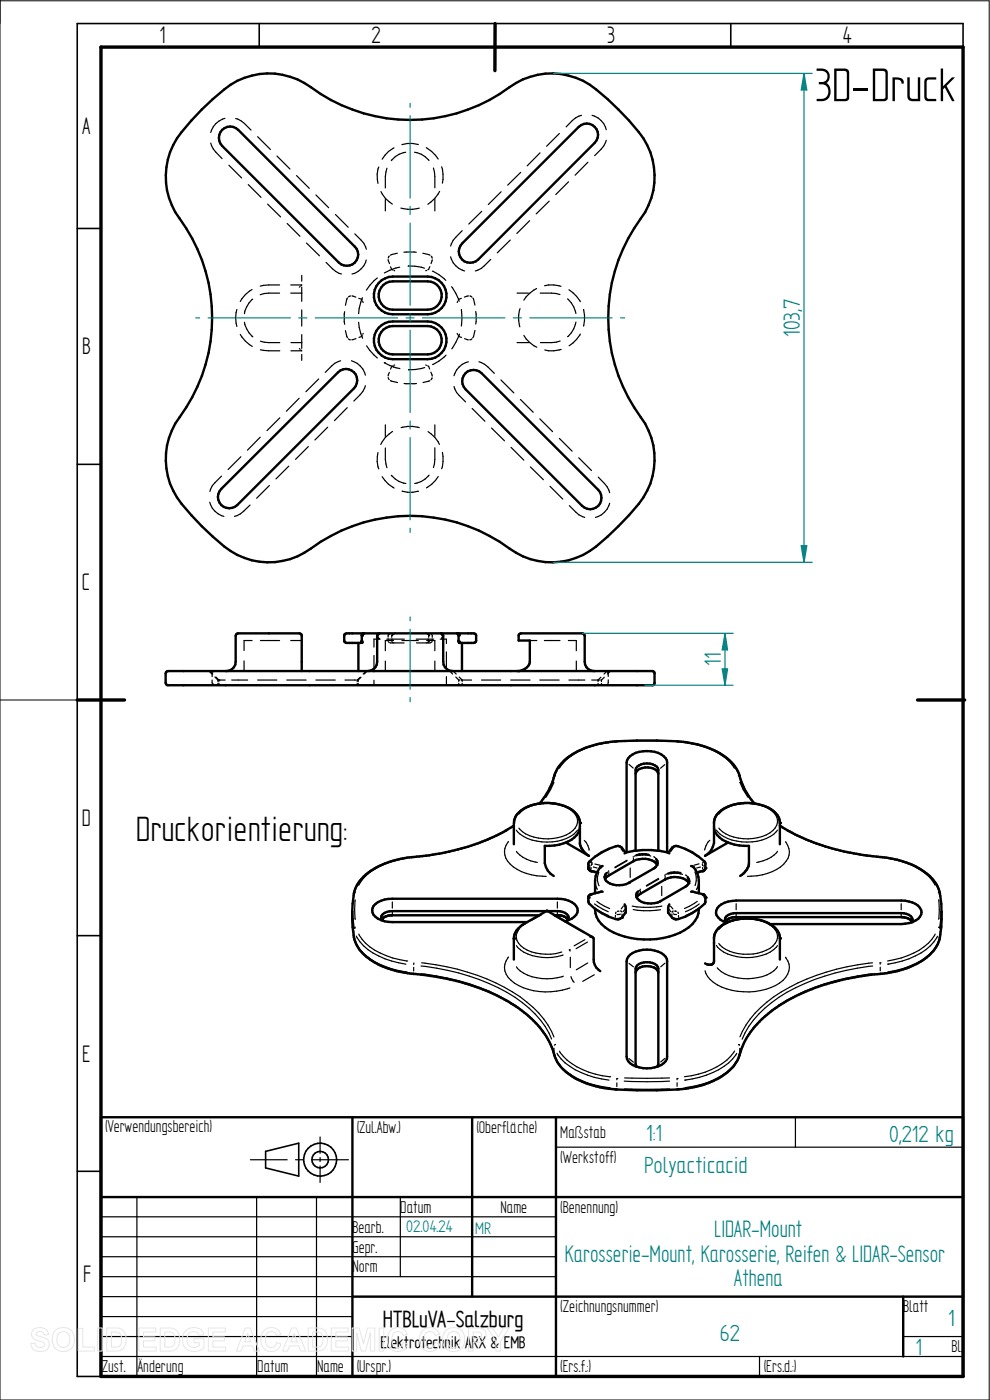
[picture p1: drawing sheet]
<svg xmlns="http://www.w3.org/2000/svg" width="210mm" height="297mm" viewBox="0 0 210 297" stroke-linecap="round" stroke-linejoin="round" font-family="sans-serif">
<path d="M0 0v297h209.8v-296.8h-209.8M0 148.5h16.4" fill="none" stroke="#000" stroke-width=".21"/>
<g fill="none" stroke="#000" stroke-width=".34">
<path d="M55 5v5M105 5v5M155 5v5M204.3 10v-5h-187.9v287h5M16.4 48.5h5M16.4 98.5h5M16.4 148.5h5M16.4 198.5h5M16.4 248.5h5M56.3 244.3l7.1-1.8v7l-7.1-1.7z"/>
<circle cx="67.9" cy="246" r="3.5"/>
<circle cx="67.9" cy="246" r="1.76"/>
</g>
<path d="M21.4 10h182.9v282h-182.9zM105 5v10M16.4 148.5h10M194.6 148.5h10" fill="none" stroke="#000" stroke-width=".72"/>
<g fill="none" stroke="#000" stroke-width=".51">
<path d="M42.8 23.2a33.6 33.6 0 0 1 7.5-6.1 15 15 0 0 1 15.7 1.4 35.4 35.4 0 0 0 42.1 0 15 15 0 0 1 18.3 .5 59.2 59.2 0 0 1 10.1 10.3 15 15 0 0 1-.6 17.1 35.9 35.9 0 0 0 1 43.5 15.2 15.2 0 0 1-1.4 17 61.3 61.3 0 0 1-10.4 10 15 15 0 0 1-17-.5 35.4 35.4 0 0 0-42.1 0 15 15 0 0 1-18.4-.4 57.7 57.7 0 0 1-10.1-10.5 15 15 0 0 1 .6-17 35.9 35.9 0 0 0-.9-43.5 15.1 15.1 0 0 1 1.3-17zM47.1 27.6a2.4 2.4 0 0 1 3.4 0l24.8 24.7a2.39 2.39 0 0 1 0 3.4 2.39 2.39 0 0 1-3.4 0l-24.8-24.8a2.46 2.46 0 0 1 0-3.3zM98 51.6l24.8-24.7a2.39 2.39 0 0 1 3.4 0 2.39 2.39 0 0 1 0 3.4l-24.8 24.8a2.41 2.41 0 0 1-3.4 0 2.41 2.41 0 0 1 0-3.5zM80.3 60a4.3 4.3 0 0 1 3-1.3h7.4a4 4 0 0 1 4 4 4 4 0 0 1-4 4h-7.4a4 4 0 0 1-3.6-2.4 4 4 0 0 1 .6-4.3zM80.3 69.5a4 4 0 0 1 3-1.3h7.4a4 4 0 0 1 4 4 4 4 0 0 1-4 4h-7.4a4 4 0 0 1-3.7-2.4 4 4 0 0 1 .7-4.3zM81.3 69.9l1.3-.6 .7-.1h7.4a3 3 0 0 1 3 3 3 3 0 0 1-3 3h-7.4a3 3 0 0 1-2.8-2 3 3 0 0 1 .8-3.3zM81.3 60.5l.6-.5 1.4-.3h7.4a3 3 0 0 1 3 3 3 3 0 0 1-3 3h-7.4a3 3 0 0 1-2.8-1.9 3 3 0 0 1 .8-3.3zM98.8 79.2a2.46 2.46 0 0 1 3.4 0l24.7 24.7a2.41 2.41 0 0 1 0 3.4 2.41 2.41 0 0 1-3.4 0l-24.7-24.7a2.4 2.4 0 0 1 0-3.4zM46.9 103.7l24.8-24.7a2.39 2.39 0 0 1 3.4 0 2.39 2.39 0 0 1 0 3.4l-24.8 24.7a2.41 2.41 0 0 1-3.4 0 2.41 2.41 0 0 1 0-3.4zM76 136.4v6M76.6 136.4l-3.3-.1-.3-.4 .1-1.3 .4-.2h27l.5 .2v1.3l-.2 .4-3.3 .1M76.7 136.1v.2"/>
<path d="M76.8 134.7l-.1 1.4M76.8 134.5v.2M80.5 134.4l-.2 .1-.3 .4v5.5a1.97 1.97 0 0 1-2 2M93.5 134.4l.4 .2 .1 .3v5.5a1.97 1.97 0 0 0 2 2M97.2 134.5l.1 .2M97.3 134.7v1.4M97.3 136.1l.1 .2M98 136.4v6M35.2 142.6l.4-.2h102.8l.4 .2 .1 2.3-.3 .4-.2 .1h-102.8l-.2-.1-.3-.4zM48 142.4a1.97 1.97 0 0 0 2-2v-5.5l.2-.4 13.3-.1 .5 .2v.3v7.5M110.2 142.4l.8-.3a2.19 2.19 0 0 0 1.4-1.7v-4.5h-2.4l.1-1.3 .4-.2 13.3 .1 .2 .4v5.5a1.97 1.97 0 0 0 2 2M109 174.6v4.5"/>
<path d="M109 175.2l-2.3 1.3a53.9 53.9 0 0 1-20.8 5.5 15.3 15.3 0 0 0-9.2 4.5 6.3 6.3 0 0 0-1.6 3l-.1 .5M114.5 170.5a17.1 17.1 0 0 0 3.3-6.5 10 10 0 0 1 4.9-4.7l1.5-.7 2.5-.7 2.3-.4a72.2 72.2 0 0 1 14.6-.2 19.3 19.3 0 0 1 10.7 3.6 8.4 8.4 0 0 1 3 4.9 16.6 16.6 0 0 0 2.7 4.7M123 174.6a3.6 3.6 0 0 1-2.6 4 9.6 9.6 0 0 1-4.8 .9v3.6a3.8 3.8 0 0 0 1.9 2.7M123 175.7l.1 3.5a4.2 4.2 0 0 0 1.8 2.4l-4.9-2.9M123 174.5a2.87 2.87 0 0 0-.9-2l-.7-.7-1.8-.9a10.7 10.7 0 0 0-4-.6 9.2 9.2 0 0 0-5.2 1.8l-1 1-.3 1v.5M135.3 163.4l-.3 .3-.2 .5M139.1 163.3l.5 .7M139.1 163.3a3.8 3.8 0 0 0-3.8 .1M139.6 164l.1 .2M151.5 175.7v3.2a3.8 3.8 0 0 1-1.9 2.7l4.9-2.9M165.4 174.5a4.4 4.4 0 0 0-3.4-3.6 10.4 10.4 0 0 0-4-.6l-2.8 .5-2.2 1.1a3.7 3.7 0 0 0-1.6 3.7 3.7 3.7 0 0 0 2.7 3 9.5 9.5 0 0 0 4.8 .9v3.8a3.8 3.8 0 0 1-1.9 2.5M165.4 174.6v4.5"/>
<path d="M165.4 175.2a42.9 42.9 0 0 0 13.6 5.4l4.1 .8a39 39 0 0 1 10.1 1.9 11.1 11.1 0 0 1 5.6 4.7l.7 2.1M74.7 193.4l.3 3.3M74.7 193.4l.1 3.3 .2 1.7M75 190.1l-.3 3.3M114.4 194.2h-31.6l-1 .2-.8 .6M115.9 193.3h-32.7a2.14 2.14 0 0 0-2.3 1.3l.2 .7M116 193.2l-4.8 2.8a3.8 3.8 0 0 0-2.2 3.1v4.5M116 193.2v.2M116 193.2l9.7 5.6M116.2 193.3a5.3 5.3 0 0 1 4.1 .7 .84 .84 0 0 1 .1 1.3M117.6 194.2l1.9 .2 .9 .6M119.8 195.5a3.1 3.1 0 0 0 2.8-2.3 2.93 2.93 0 0 0-2.7-2.4l-1.7-.1h-35a5.2 5.2 0 0 0-4 1.5 1.86 1.86 0 0 0 1 2.7 5.8 5.8 0 0 0 3 .7h28.7"/>
<path d="M120.5 195v.1M125.2 198.7l.4 .1 .3 .3v4.5a2.96 2.96 0 0 0 1.4 2.4M125.4 189.7l-.5 .3-.1 .3a1.6 1.6 0 0 0 .2 1.4l1.2 1.1M125.5 184.8l1.1 .3M126.2 192.8a5 5 0 0 0 3 4.5 17.1 17.1 0 0 0 16 0 5.4 5.4 0 0 0 3.1-4.5M127.3 184l-.9 1.8-.2 3.7M127.8 183.7l-.5 .3M127.8 189.2l-2.3 .5M128.6 186.9a4.4 4.4 0 0 0 4.8 .4M128.7 185.2a1.18 1.18 0 0 0-.1 1.7M128.8 185.9l-.4 .6M132.5 191.9l.2 .3a1.66 1.66 0 0 1 0 1.5l-.8 1-.8 .4a11.7 11.7 0 0 1-4.9-2.3"/>
<path d="M132.5 181.1l.2-.2-.8-1.1-.8-.3a12 12 0 0 0-6.2 3.5l-.1 1.2 .6 .6M132.6 180.9a18.3 18.3 0 0 1 9.3 0l.1 .2M132.9 180.8v-19a2.96 2.96 0 0 1 2.7-2.3 5.8 5.8 0 0 1 5.6 1.4l.3 .9v19M134.4 182.7a4.4 4.4 0 0 1 4.6 .3M134.5 182.7l-5.7 3.3M134.8 180.5v-17.1a2.39 2.39 0 0 1 3.1-1.4 2.01 2.01 0 0 1 1.8 1.4v17.1M135.3 190.7l.4 .4M135.4 189.1a1.18 1.18 0 0 0-.1 1.7M137.6 181.4a5.2 5.2 0 0 0-2.6 0M139 182.9l.4 .6M139.1 183.9l-5.7 3.4M139.2 182.3a1.18 1.18 0 0 1-.1 1.7"/>
<path d="M141.1 186.6a4.6 4.6 0 0 1 4.4 .1M141.1 186.6l-5.3 3-.7 .8M141.8 180.9l.8-1.1 .8-.3a12 12 0 0 1 6.2 3.5v1.3l-.5 .5M142 191.9a2.25 2.25 0 0 0 .6 2.8l.8 .4a11.3 11.3 0 0 0 4.8-2.3M144.4 185.2a4.6 4.6 0 0 0-2.7 .1M145.5 186.7l.6 .7M145.8 187.8l-5.7 3.4a4.8 4.8 0 0 1-4.5-.1M145.9 186.2a1.09 1.09 0 0 1-.1 1.6M146.6 189.2l2.4 .5M146.6 183.7l.4 .2a4.3 4.3 0 0 1 1.3 3v2.6M149 184.8l-1.1 .3M149.1 189.7l.5 .4a2.03 2.03 0 0 1-.1 1.6l-1.3 1.1"/>
<path d="M154 195.7a1.18 1.18 0 0 1 1-1.8l1.2-.2h35a2.25 2.25 0 0 1 2.4 1.3l-.3 .7M154.2 195.7a2.51 2.51 0 0 1-2.3-2.5 3.6 3.6 0 0 1 3.4-2.1h35.9a4.8 4.8 0 0 1 4 1.5 1.76 1.76 0 0 1-1 2.7 6.4 6.4 0 0 1-3 .7h-27.9M193.4 195.4l-.8-.6-1.2-.2h-35.5l-1.3 .3-.7 .6M199.5 190.1a31.8 31.8 0 0 1 0 8.2M199.5 198.3a7.3 7.3 0 0 1-2.9 4.9l-2 1.2-2.2 1-2.1 .6-3.6 .6a58.1 58.1 0 0 0-8.8 1.5 42.8 42.8 0 0 0-12.2 5 19.7 19.7 0 0 0-8.7 10.4l-.1 .4a8.4 8.4 0 0 1-2.6 3.6 16.8 16.8 0 0 1-7.4 3.2l-.5 .1a68.7 68.7 0 0 1-15.8 .3h-.1a21.2 21.2 0 0 1-5.8-1.1 17.1 17.1 0 0 1-4.7-2.7 8 8 0 0 1-2.8-4.7 21.2 21.2 0 0 0-10.3-10.6 51.5 51.5 0 0 0-20.5-5.5l-3.9-1a11.9 11.9 0 0 1-6.7-4.8l-.6-1.4-.2-.9M199.7 195.1l-.2 1.6M199.7 193.4v1.6M133.6 202.6a6.4 6.4 0 0 1 7.2 0l.7 .9v.5v20.2a2.84 2.84 0 0 1-2.6 2.2 5.9 5.9 0 0 1-5.6-1.3l-.4-.9v-20.2l.1-.5zM135.3 205.5l-.3 .4-.2 .4M139.1 205.5l.3 .3 .3 .5M139.1 205.4a4 4 0 0 0-3.8 .1M165.4 203.6v-4.8a4.3 4.3 0 0 0-3.1-3.3l-.3-.1a11.4 11.4 0 0 0-5.6-.4l-1.7 .5-1.9 1.1a3.6 3.6 0 0 0-1.3 2.2v5.2a1.01 1.01 0 0 1-1.6 .6l-.3-.2"/>
<path d="M21.4 237h182.9v55h-182.9zM74.8 237v55M100.2 237v38.1M117.9 237v55M135.1 226.3l-.3-.6v-20.2a2.12 2.12 0 0 1 2.4-1.4 2.12 2.12 0 0 1 2.5 1.4v20.2l-.3 .6M21.4 254h182.9M74.8 275.1h129.5M191.6 275.1v12.7"/>
</g>
<g fill="none" stroke="#000" stroke-width=".25">
<path d="M44.7 30.4a6.3 6.3 0 0 0 2.4 3.3M47.7 25.1a4.3 4.3 0 0 0-3 3M48.6 35.1l2.7 2.7M50 25.1a6.3 6.3 0 0 1 3.3 2.5M52.7 39.2l2.7 2.7M54.7 29l2.7 2.7M58.8 33.1l2.7 2.8M62.9 37.3l2.7 2.7M80.3 35.4a5.8 5.8 0 0 0-.1 3.5M82.1 35.7l-.4 1.7v2.5M83.6 31.4a6 6 0 0 0-2.5 2.4M86.1 32.3a4.6 4.6 0 0 0-3.1 1.8"/>
<path d="M87.9 32.3a4.7 4.7 0 0 1 3.1 1.7M88.7 30.6a6 6 0 0 0-3.4 .1M90.4 31.3a7.3 7.3 0 0 1 2.6 2.4M91.9 35.6l.3 1.8v2.4M93.7 35.4a6.9 6.9 0 0 1 .2 3.5M110.4 36.6l-2.7 2.7M114.6 32.4l-2.8 2.8M118.7 28.3l-2.7 2.7M120.6 38.6l-2.7 2.7M123.4 24.5a5.9 5.9 0 0 0-3.3 2.4M124.7 34.4l-2.7 2.8M125.6 24.5a4.2 4.2 0 0 1 3 3"/>
<path d="M128.6 29.8a6.3 6.3 0 0 1-2.4 3.2M56.8 43.3l2.7 2.7M60.9 47.4l2.7 2.7M64 58.4v1.2M65 51.6l2.8 2.7M67 41.4l2.7 2.7M69.2 55.7a6.3 6.3 0 0 0 3.2 2.4M71.2 45.5l2.7 2.7M75.3 49.6a5.9 5.9 0 0 1 2.4 3.3M77.7 55.2a4.1 4.1 0 0 1-3 2.9M80.1 59l-1.7 1.5-.7 1.1M80.8 40.6a6 6 0 0 0 2.4 2.7"/>
<path d="M81.7 42.3v2.4M82.3 55.1l.3 .8M82.6 54.3l-.2 .4M82.8 56.6l.5 .7M83.6 57.4h.1M84.3 53.7l-1.5 .4M84.8 56.7l-2.1 .6-1.2 .6M85 44.2a7.1 7.1 0 0 0 3.9 0M85.7 53.5h2.6M86.6 56.5a8.6 8.6 0 0 1 3.4 .4M89.7 53.7l1.5 .4M90.5 57.4h-.2"/>
<path d="M91.2 56.6l-.4 .6M91.5 54.4l.2 .4M91.7 55.1l-.3 .8M91.7 57.5a8.5 8.5 0 0 1 2.9 2M92.2 42.3v2.4M93.3 40.6a7.2 7.2 0 0 1-2.5 2.7M95.6 54.5a4.3 4.3 0 0 0 3 3M98 48.9a6.3 6.3 0 0 0-2.4 3.3M102.2 44.8l-2.8 2.7M104.1 55a5.9 5.9 0 0 1-3.3 2.5M106.3 40.7l-2.7 2.7M108.2 50.9l-2.7 2.7"/>
<path d="M112.4 46.8l-2.8 2.7M116.5 42.7l-2.8 2.7M50.2 65.7a6.5 6.5 0 0 0 0 3.6M51 71a6.9 6.9 0 0 0 2.5 2.5M51.9 68.4a5.4 5.4 0 0 0 1.7 3.1M53.5 61.4a6.4 6.4 0 0 0-2.5 2.6M53.6 63.5a5.1 5.1 0 0 0-1.7 3M55.2 72.4l1.8 .3h2.4M55.2 74.2l1.8 .2h2.4M59.3 62.2h-2.3l-1.8 .3M59.3 60.5h-2.3l-1.8 .2M61.7 62.2h2.3"/>
<path d="M61.7 60.5h2.3l-.2 .1M61.7 72.7h2.3M63.5 74l.2 .1M63.7 60.8l-.2 .1M63.8 74.3l.2 .1h-2.3M64 60.9v3M64 65.7v3.5M64 71v2.9M64 75.2v1.3M72.3 76.5a5.9 5.9 0 0 0-3.3 2.5M73.1 66.1v2.7M73.3 70.1l.4 1.5"/>
<path d="M73.7 63.2l-.4 1.6M73.9 71.9l.4 .2M74.4 62.8l-.5 .2M74.5 76.5a4.3 4.3 0 0 1 3 3.1M74.7 62.8l.8 .2M75.5 71.8l-.9 .3M76.1 68.4l.1 1.1 .7 2.3M76.1 63.3l.7 .2v.2M76.8 71.2v.2l-.6 .2M76.9 63.2l-.7 2.2-.1 1.1M76.9 63.9l.1 .3M77 70.7v.2"/>
<path d="M77.8 73.4l.6 .9 1.7 1.6M81.5 77h.1M81.5 77l1.2 .6 2.1 .6M82.6 79l-.3 .8M83.1 77.7l.1 .1M83.1 77.7l-.3 .6M83.3 77.6l-.2 .1M83.4 77.9h.2M83.7 77.4l-.2 .1M86.7 78.4h.1M90.1 78l-2.1 .4h-1.3M90.3 77.4l.2 .1"/>
<path d="M90.7 77.6l.2 .1 .2 .6M91.4 79l.3 .8M94.6 75.4a9 9 0 0 1-2.8 1.9M95.8 60.8l1.5 2.7M97 70.7l.1 .3M97.1 64l-.1 .2M97.2 71.2l.1 .2M97.3 63.5l.1 .4M97.3 71.4l.6 .2M97.3 63.5l-.1 .2M97.4 71.2l-.1 .2M97.4 71l-.7 1.6-.9 1.4"/>
<path d="M97.9 65.7l.1 1.7-.1 1.8M97.9 63.3l-.6 .2M98.6 71.8l.8 .3M99.4 76.8a4.3 4.3 0 0 0-3.1 2.9M99.4 62.8l-.9 .2M99.7 62.8l.4 .2M100.1 71.9l-.4 .2M100.3 63.2l.5 1.5M100.8 70.1l-.5 1.6M100.9 66.1v2.6M101.6 76.8a6.3 6.3 0 0 1 3.3 2.4M109.7 72.7h2.4"/>
<path d="M109.7 62.2h2.4M110.3 65.5a6.3 6.3 0 0 0 0 3.8M111.1 71.2a6.4 6.4 0 0 0 2.8 2.5M113.8 61.2a6.9 6.9 0 0 0-2.7 2.5M114.6 62.2h2.4l1.8 .3M115.5 60.6a6.3 6.3 0 0 1 3.5 .1M118.8 72.3l-1.8 .4h-2.4M119 74.1a6.4 6.4 0 0 1-3.4 .2M120.4 63.4a5.2 5.2 0 0 1 1.8 3.1M120.7 61.5a7.3 7.3 0 0 1 2.4 2.5M122.2 68.3a5.1 5.1 0 0 1-1.8 3.1M123.1 70.9a7.1 7.1 0 0 1-2.4 2.5"/>
<path d="M123.8 65.7a6.8 6.8 0 0 1 0 3.5M51.1 96.9l-2.7 2.7M55.2 92.8l-2.7 2.7M59.4 88.6l-2.8 2.8M61.3 98.9l-2.8 2.7M63.5 84.5l-2.8 2.7M65.4 94.7l-2.7 2.8M67.6 80.4l-2.7 2.7M69.5 90.6l-2.7 2.7M73.7 86.5l-2.7 2.7M77.5 81.8a6.3 6.3 0 0 1-2.4 3.3M80.2 96a5.9 5.9 0 0 0 .1 3.5"/>
<path d="M81.7 90.1v2.5M81.7 95v2.5l.4 1.7M82.3 80.1l.2 .4M82.8 80.7l1.5 .5M83.3 91.5a6.4 6.4 0 0 0-2.5 2.8M85.1 90.7a6.9 6.9 0 0 1 3.8 0M85.7 81.4h2.6M90.8 91.6a6.5 6.5 0 0 1 2.4 2.7M91.2 80.8l-1.5 .4M91.7 80.1l-.3 .5M92.2 90.1v2.4M92.2 95v2.5l-.3 1.7"/>
<path d="M93.9 96a6.8 6.8 0 0 1-.2 3.4M96.3 82a5.9 5.9 0 0 0 2.5 3.3M100.2 86.7l2.7 2.7M104.3 90.8l2.7 2.7M106.3 80.6l2.7 2.8M108.4 94.9l2.7 2.7M110.4 84.8l2.7 2.7M112.5 99.1l2.8 2.7M114.5 88.9l2.7 2.7M118.7 93l2.7 2.7M122.8 97.1l2.7 2.7M44.5 106.6a4.3 4.3 0 0 0 3 3"/>
<path d="M47 101l-2 2-.5 1.3M53 107.1a6.3 6.3 0 0 1-3.3 2.5M57.1 103l-2.7 2.7M81.1 101.1a6.5 6.5 0 0 0 2.5 2.4M83 100.8a4.9 4.9 0 0 0 3.1 1.8M85.3 104.2a6.4 6.4 0 0 0 3.5 0M91 100.8a4.7 4.7 0 0 1-3 1.8M93 101.1a6.7 6.7 0 0 1-2.5 2.4M116.7 103.2l2.7 2.7M120.8 107.3a6.1 6.1 0 0 0 3.2 2.5M126.9 101.2a6.3 6.3 0 0 1 2.4 3.3M129.3 106.8a4.3 4.3 0 0 1-3 3"/>
<path d="M53.5 135.9h-1.7v2.1M55.2 135.9h4.1M61.7 135.9h2.3M79.3 139.1v3.4M80.2 134.4h.1M80.3 135.6h.1M80.3 134.5h.1M80.3 135.5h.1M80.3 134.5v.3M80.3 135.1v.4M80.6 135.6h-1.3v1.7M82 135.6h3.8"/>
<path d="M82.3 134.7v.5M82.3 135.6v.4M82.4 134.6h.1M82.4 136.1l.1 .2M82.5 134.5l-.1 .1M82.7 136.4h.2M82.8 134.4h-.1M83.1 136.4h2.6M83.1 134.8h.1M83.1 134.7v.5M83.1 135.6v.4M83.1 136.1l.2 .2"/>
<path d="M83.2 134.6h.1M83.4 134.5l-.2 .1M83.4 134.5h.1M83.5 136.4h.1M83.5 135.9h-1.8v2.1M83.6 134.4h.1M83.7 134.4h.1M83.7 134.4h-.1M85.3 135.9h3.4M88.3 135.6h3.7M88.3 136.4h2.6M90.3 134.4h.1"/>
<path d="M90.5 135.9h1.7v2.1M90.6 136.4h-.1M90.6 134.5h.1M90.6 134.5l.2 .1M90.8 134.6h.1M90.9 136.1h.1M90.9 136.1l-.2 .2M90.9 135.9h.1M90.9 134.9h.1M90.9 134.7h.1M90.9 134.7v.5M90.9 135.6v.3"/>
<path d="M91.2 134.4h.1M91.3 136.4h-.2M91.4 134.5l.3 .1M91.7 136.1l-.3 .2M91.7 134.8v.4M91.7 135.6v.4M93.4 135.6h1.3v.9M93.7 134.5h.1M93.7 134.5v.3M93.7 135.2v.3M93.8 135.5h.1M93.8 134.4h.1"/>
<path d="M93.8 135.6h.1M94.7 138.3v3.5M112.4 135.9h1.5M115.5 135.9h3.3M120.6 135.9h1.7v2.1M44.3 142.4l.7 .6M44.5 142.4l.6 .6M45 144.3v.7M45 142.8v.8M45.1 145.1h.1M45.1 145.1l.2 .2M45.3 142.5h.1"/>
<path d="M45.3 142.5l-.2 .1M45.4 145.4h.1M45.5 142.4h-.1M45.6 143.6l.6 .7M45.8 143.6l.6 .7M46.2 145.3h.1M46.2 144.3h.1M46.2 144.3v.3M46.2 144.9v.4M46.4 145.3h.1M46.4 144.3h.1M46.4 144.3h1.4"/>
<path d="M46.4 144.3v.3M46.4 144.9v.4M49.1 144.3h3.4M51.8 140.2v2.2M54.7 144.3h4M60.8 144.3h4.1M67 144.3h4.1M73.2 144.3h2.3M75.8 144.3h.2M75.8 144.3v.3M75.8 145v.3M75.8 145.3h.1"/>
<path d="M75.9 145.4h.1M76 144.3v.3M76 145v.3M76 145.3h.1M76.1 145.4h.1M76.4 143.7l-.6 .6M76.6 143.7l-.6 .6M77.7 142.4l-.7 .6M77.9 142.4l-.6 .6M79.2 145.3h.1M79.3 145.3h.1M79.3 144.3v1"/>
<path d="M81.7 140.3v2.1M92.2 140.3v2.1M94.7 143.6v1.7M94.7 145.3h.1M94.8 145.4h.1M95.4 142.4l.6 .6M96.1 142.4l.7 .6M96.7 143.6l.6 .7M97.2 145.3h.1M97.3 145.3h.1M97.3 144.3h.2M97.3 144.3v.3"/>
<path d="M97.3 144.9v.4M97.4 143.6l.6 .7v.3M97.8 144.3h2.2M98 145.3h.1M98 144.9v.4M102.2 144.3h4M108.3 144.3h4.1M114.5 144.3h4.1M120.7 144.3h3.4M122.3 140.3v2.1M125.5 144.3h1.6M126.9 144.3h.1"/>
<path d="M126.9 144.3v.3M126.9 145v.3M126.9 145.3h.1M127 145.4h.1M127.4 144.3h.2M127.5 143.7l-.6 .6M127.6 144.3v.3M127.6 145v.3M127.6 145.3h.1M127.7 145.4h.1M128.2 143.7l-.6 .6M128.5 142.4h.1"/>
<path d="M128.5 145.4h.1M128.8 142.4l-.7 .6M128.8 142.5l.1 .1M128.9 142.6h.1M128.9 145.1l-.1 .2M129 142.7v.8M129 144.2v.7M129.2 157.5a16 16 0 0 0-9.7 4.3l-.8 1.2M129.5 142.4l-.6 .6M130.9 157.3v.1M132.5 157.3l4.7-.1 4.8 .1M143.6 157.3v.1"/>
<path d="M145.2 157.5h.1M145.2 157.5a15.9 15.9 0 0 1 9.8 4.3l.8 1.2M107.6 176.2a49.1 49.1 0 0 1-18.2 5.5M107.9 178.6a3.3 3.3 0 0 0 .3 4.7 11 11 0 0 0 7.7 2.6M109.5 176.1a7.2 7.2 0 0 0 5.4 2.5 9 9 0 0 0 7.4-2.2l.2-.3M110.1 172.7a8 8 0 0 1 7.2-2.2 6.2 6.2 0 0 1 5 2.8 2.76 2.76 0 0 1-1.4 3.4 9.8 9.8 0 0 1-10.1-.3l-.7-.7M117.5 166l-1.7 3.2M117.9 164.5l-.3 .1M123 174.6h.1M124 178.3a3.4 3.4 0 0 1 1 2.1M130.6 179.5l.2 .1M131 179.6h.3"/>
<path d="M131.3 179.6h.1M131.7 179.7h.1M133.4 162.2l.9 .7M136.1 163l.1-.1a4.2 4.2 0 0 1 2.5 .2M138.7 163.1h.1M141 162.2l-.9 .8M142.7 179.7h.1M142.7 179.7h.2M143.5 179.6h-.3M143.8 179.5l-.1 .1M150.6 178.3a3.9 3.9 0 0 0-1.1 2M152 176.1a7.8 7.8 0 0 0 6.5 2.5 7.8 7.8 0 0 0 6.4-2.5"/>
<path d="M152.5 172.7a7.5 7.5 0 0 1 6.2-2.3 7.7 7.7 0 0 1 5.7 2.3 2.62 2.62 0 0 1-1.1 4 9.8 9.8 0 0 1-10.1-.3l-.7-.7M156.6 164.5l.2 .1M157 166h.1M157 166l.6 1.5 1.1 1.6M165.4 174.6h.1M166.6 178.6a3.3 3.3 0 0 1-.4 4.7 11.2 11.2 0 0 1-7.6 2.6M166.8 176.1a48.7 48.7 0 0 0 18.2 5.6M75 196.8l.1 .1M75 198.5l.1 .1M75.1 197.5v.8M75.1 198.7v.1M75.1 196.9h.1"/>
<path d="M75.4 190.9l-.2 2.1 .2 2.1M75.4 189.4l-.3 .1M75.4 196.7l-.3 .2M75.6 198.6a10.5 10.5 0 0 0 6.1 4.8l4.4 1.2M76.1 198.2a9.7 9.7 0 0 0 5.8 4.5l1.4 .5 3 .7M82.6 194.2l-1.2 .4M83.2 194.1h.1M83.2 191.3v1.4M83.2 193.5v.4M84.9 194.1h28M86.2 182.1a15.2 15.2 0 0 0-9.4 4.5l-.7 1.2M87.8 181.8v.1"/>
<path d="M109.6 180.6a6.5 6.5 0 0 0 4.4 2.4M110.2 197.1a2.57 2.57 0 0 0 .9 4 10.1 10.1 0 0 0 8.1 .9M111.2 196h.2M114.9 194.1l-2.3 1.3M117.4 194.2l6.4 3.7M117.8 194.1h.3M118.2 194.2h.1M118.2 191.3v1.4M118.2 193.5v.4M118.9 194.2l1.2 .4M124.1 199.3l-2.3 1.4M124.6 199.9l-2.4 1.4"/>
<path d="M124.8 190.5l.1 .2M124.8 191.3l.2 .4M124.9 184.3h.1M124.9 183.5h.1M124.9 184.3l.3 .2M124.9 183.5l.3 .2M124.9 191v.3M125 190.5h.1M125.2 190.3l-.2 .2M125.2 182.7l-.1 .1M125.2 182.7h.1M125.3 182.9h.1"/>
<path d="M125.3 182.9l.1 .1M125.4 184.6v.2M125.4 184.1v.3M125.4 184.8h.1M125.4 183h.1M125.5 189.8l-.2 .2M125.5 189.7l.1 .1M125.5 183.3h.1M125.5 183.3l-.1 .3M125.8 184.7l.6 .2M125.9 183.9l.8 .2M126.1 191.8l2.9 1.6"/>
<path d="M126.2 192.6l1.7 1.1 1.2 .5M126.2 183.3l1.1 .3M126.3 187.5l.4 1.2M126.6 191.2l1.7 1.1 1 .4M127 185a3.2 3.2 0 0 0 .1 2.9M127.3 189.4l-1.1 .2M128.4 186.4v.3M128.5 185.3a1.11 1.11 0 0 0-.1 1.3M129 185l-.2 .1M129.1 185.8h-.2M129.1 184.7l.1 .2M129.2 185.7h.1"/>
<path d="M129.2 185.1v.4M129.3 180.2l-2.7 1.5M130.6 194.2v.3M130.6 194.8v.1M130.6 194.9h.1M130.7 193.5l-.1 .3M130.9 194h.1M130.9 194.9h.1M131.3 193.3h-.3M131.6 193.9l-.7 .1M131.6 194.7l-.7 .2M131.7 193.3l.2 .2"/>
<path d="M131.7 180l.5 .7M132 193.9v.4M132 194.5l-.1 .2M132.2 192.2l-.4 .6M132.5 193l-.3 .4M132.5 193.7l-.3 .5M133 182.5l-2.6 1.5M133 182.6l-2.5 1.5M133.1 183.4l-2.6 1.5M133.4 187.3h.1M133.7 184.1v2M134.1 180.7a16.1 16.1 0 0 1 6.3 0"/>
<path d="M134.1 192.2a18.6 18.6 0 0 0 6.3 0M134.3 193a16.9 16.9 0 0 0 5.8 0M134.3 181.7l.1 .2M134.4 182.7h.1M134.4 182.1v.3M134.8 181.5l-.3 .2M135.2 190.2v.3M135.2 189.1a.99 .99 0 0 0-.1 1.4M135.6 181.4h.1M135.6 181.4a4.3 4.3 0 0 1 2.4 .2M135.6 182.2h.8l1.5 .2M135.7 188.9l-.2 .1"/>
<path d="M135.8 189.7h-.2M135.8 188.6v.2M135.8 189.6h.1M135.8 189v.4M137.3 185l-2.6 1.5M137.9 182.4h.1M138.7 184.3h.1M138.7 181.7a1.38 1.38 0 0 1 .7 1.8M139.4 183.5h.1M139.7 186.4l-2.6 1.5M139.7 186.5l-2.5 1.5M139.8 187.3l-2.6 1.5"/>
<path d="M140.2 191.2h.1M140.2 191.2h-.1M140.4 188v2M141 185.6l.1 .2M141.1 186.6h.1M141.1 185.9v.4M141.5 185.4l-.3 .1M141.9 192.9l.4 .5M141.9 193.8l.4 .5M142.2 192.2l.5 .6M142.3 185.3h.1M142.3 186.1h.8l1.5 .1"/>
<path d="M142.3 185.3a4.4 4.4 0 0 1 2.5 .2M142.5 194.5l.1 .2M142.5 193.9v.4M142.6 193.5h.1M142.7 180.1l-.5 .6M142.8 193.3l-.2 .2M142.8 193.9l.7 .1M142.8 194.7l.7 .2M143.2 193.3h.1M143.2 193.3h.3M143.8 193.5l.1 .3M143.9 194.9h.1"/>
<path d="M143.9 194.8v.1M143.9 194.2v.4M144.1 188.9l-2.6 1.5M144.6 186.2h.1M145.2 180.1l2.7 1.6M145.4 188.1h.1M145.4 185.6a1.38 1.38 0 0 1 .8 1.8M146.2 187.4h.1M147.2 189.3l1.1 .3M147.4 185a3.6 3.6 0 0 1 0 2.9M147.9 191.2l-2.7 1.5M148.2 187.5l-.5 1.2"/>
<path d="M148.3 183.3l-1.1 .3M148.3 191.8l-1.7 1.1-1.2 .5M148.3 192.6l-1.7 1.1-1.1 .5M148.6 183.9l-.8 .2M148.8 184.7l-.7 .2M149 183.3l.1 .3M149 189.7l-.1 .1M149.1 184.8h.1M149.1 189.9h.1M149.1 184v.4M149.1 184.6v.2M149.1 189.9l.1 .1"/>
<path d="M149.1 182.9l-.1 .2M149.2 190h.1M149.2 182.7l.2 .1M149.3 190.3l.2 .2M149.5 190.5h.1M149.6 184.3l-.3 .2M149.6 183.5l-.3 .2M149.6 190.9v.4M149.6 191.3l-.1 .4M149.6 190.5v.2M152.5 197.2a8 8 0 0 1 7.3-2.2 6.3 6.3 0 0 1 5 2.8 2.79 2.79 0 0 1-1.5 3.4 10.1 10.1 0 0 1-10.1-.2l-.7-.8M155.5 194.6l-1.1 .4"/>
<path d="M156.2 194.6h.1M156.2 191.7v1.3M156.2 193.9v.4M157.8 194.5h31.8M164.9 180.6a6.3 6.3 0 0 1-4.4 2.4M165.4 199.1h.1M186.7 181.8l-.1 .1M188.2 182.1h.1M188.2 182.1a15.1 15.1 0 0 1 9.5 4.5l.7 1.2M191.2 194.5h.1M191.2 191.7v1.3M191.2 193.9v.4"/>
<path d="M191.9 194.6l1.1 .4M198.4 198.2a11.4 11.4 0 0 1-7.2 5l-2.9 .7M198.9 198.6a10.4 10.4 0 0 1-6.1 4.8l-1.4 .5-3.1 .7M199.1 189.4l.2 .1M199.1 196.7l.2 .2M199.1 190.9l.2 2.1-.2 2M199.4 197.5v.8M199.4 198.7v.1M199.5 196.8l-.1 .2M199.5 198.4l-.1 .2M75.6 200.2a11.7 11.7 0 0 0 7.5 5.3l3 .7M86.1 206.2h.1"/>
<path d="M86.3 203.9h.1M87.8 205.2v.8M87.8 206.4v.2M87.8 204.3v.3M89.3 204.9a46.9 46.9 0 0 1 20 6.7 20.1 20.1 0 0 1 7.7 8.8M89.4 206.6a44.1 44.1 0 0 1 21.4 7.8 18.2 18.2 0 0 1 6.3 7.7M89.5 204.3a47.2 47.2 0 0 1 20.8 7.2 19.6 19.6 0 0 1 7.2 8.5M107.9 203a3.4 3.4 0 0 0 .5 5 12.9 12.9 0 0 0 12 1.8l.5-.2M109.6 205.1a7.8 7.8 0 0 0 6.4 2.5h1.1l2.4-.5M109.6 200.6a8 8 0 0 0 6.5 2.6l2.1-.3 1.3-.3M120.8 201.5h.1M120.8 201.5l.1 .3"/>
<path d="M121 203.1v2.2M121.1 207.2l.7 1.2M124.7 204.3l-2.4 1.4M126.1 206.8l-2.5 1.4M133.4 204.4l1 .7M136.1 205.1h.1a4.2 4.2 0 0 1 2.5 .1M138.7 205.2h.1M141.1 204.3l-.9 .8M152 200.6a7.7 7.7 0 0 0 6.5 2.6 7.8 7.8 0 0 0 6.4-2.6M164.9 205.1a6.5 6.5 0 0 1-5.2 2.5 9.1 9.1 0 0 1-7.6-2.3M166.6 203.1a3.3 3.3 0 0 1-.5 4.9 13.3 13.3 0 0 1-14.8 .4 4.3 4.3 0 0 1-1.7-2.4M185.1 204.3a44 44 0 0 0-22.4 8.3 18.2 18.2 0 0 0-5.7 7.4"/>
<path d="M185.1 204.9a47 47 0 0 0-19.9 6.7 20.4 20.4 0 0 0-7.8 8.9M185.2 206.6a45.4 45.4 0 0 0-20 6.6 20.8 20.8 0 0 0-7.8 8.8M186.7 204.3h.1M186.7 204.3v.3M186.7 205.2v.8M186.7 206.4v.2M188.3 204.6h.1M198.9 200.2a11.7 11.7 0 0 1-7.5 5.3l-3.1 .7M117.5 222.4v.7M117.5 223.6l.1 .1M117.9 221.6l-.3 .1M118.2 223.4a13.1 13.1 0 0 0 7.9 5.2l3.1 .6"/>
<path d="M118.2 225.1a12.5 12.5 0 0 0 7.9 5.1l3.1 .6M118.7 223a12.4 12.4 0 0 0 7.6 4.9l3 .5M129.2 230.8h.1M129.3 228.4h.1M130.9 228.8h.1M130.9 231.1h.1M130.9 228.8v.3M130.9 229.7v.8M130.9 230.9v.2M132.4 229.4l4.8 .1 4.8-.1M132.5 231h9.6M132.5 228.7h9.5"/>
<path d="M133.4 224.6l1 .7M141.1 224.5l-.9 .8M143.6 228.8h.1M143.6 231.1h.1M143.6 228.8v.3M143.6 229.7v.8M143.6 230.9v.2M145.3 229.2h.1M155.8 223a12.4 12.4 0 0 1-7.6 4.9l-3 .5M156.3 223.5a12.9 12.9 0 0 1-7.9 5.1l-3.1 .6M156.3 225a12.3 12.3 0 0 1-7.9 5.2l-3.1 .6M156.7 221.6h.1"/>
<path d="M156.7 221.6l.2 .1M156.9 222.4v.8M156.9 223.6v.1M168.7 237v6.4M21.4 258.1h96.5M29 254v38M53.1 246h7.8M54.4 254v38M62.7 246h1.7M66.2 246h7.7M67.1 254v38M67.9 241.2v3.5"/>
<path d="M67.9 245.6v.8M67.9 247.4v3.5M84.9 254v16.8M117.9 243.4h86.4M21.4 270.8h96.5M21.4 266.6h96.5M21.4 262.4h96.5M21.4 275.1h53.4M21.4 279.3h53.4M21.4 287.8h182.9M21.4 283.5h53.4M161.1 287.8v4.2"/>
<path d="M191.6 283.5h12.7"/>
</g>
<g fill="#000">
<circle cx="76.6" cy="136.4" r=".25"/>
<circle cx="76.7" cy="136.3" r=".25"/>
<circle cx="76.7" cy="136.1" r=".25"/>
<circle cx="76.8" cy="134.9" r=".25"/>
<circle cx="76.8" cy="134.7" r=".25"/>
<circle cx="76.8" cy="134.6" r=".25"/>
<circle cx="76.8" cy="134.5" r=".25"/>
<circle cx="76.9" cy="134.5" r=".25"/>
<circle cx="77" cy="134.4" r=".25"/>
<circle cx="97" cy="134.4" r=".25"/>
<circle cx="97.1" cy="134.4" r=".25"/>
<circle cx="97.2" cy="134.5" r=".25"/>
<circle cx="97.2" cy="134.6" r=".25"/>
<circle cx="97.3" cy="134.7" r=".25"/>
<circle cx="97.3" cy="134.8" r=".25"/>
<circle cx="97.3" cy="136.1" r=".25"/>
<circle cx="97.4" cy="136.3" r=".25"/>
<circle cx="97.4" cy="136.4" r=".25"/>
<circle cx="97.5" cy="136.4" r=".25"/>
<circle cx="123" cy="174.6" r=".25"/>
<circle cx="142.6" cy="179.8" r=".25"/>
<circle cx="165.4" cy="174.6" r=".25"/>
<circle cx="81" cy="195.1" r=".25"/>
<circle cx="109" cy="199.1" r=".25"/>
<circle cx="120.4" cy="195" r=".25"/>
<circle cx="124.8" cy="184.1" r=".25"/>
<circle cx="124.9" cy="184.5" r=".25"/>
<circle cx="125.4" cy="184.8" r=".25"/>
<circle cx="125.5" cy="189.7" r=".25"/>
<circle cx="127.3" cy="184" r=".25"/>
<circle cx="131.9" cy="194.7" r=".25"/>
<circle cx="133.4" cy="187.3" r=".25"/>
<circle cx="149" cy="184.8" r=".25"/>
<circle cx="149.1" cy="189.7" r=".25"/>
<circle cx="149.6" cy="184.2" r=".25"/>
<circle cx="149.6" cy="190.5" r=".25"/>
<circle cx="149.6" cy="190.4" r=".25"/>
<circle cx="153.9" cy="195.5" r=".25"/>
<circle cx="165.4" cy="199.1" r=".25"/>
<circle cx="193.4" cy="195.4" r=".25"/>
<circle cx="193.4" cy="195.5" r=".25"/>
</g>
<path d="M123.5 134.4h32M136.7 145.4h18.8M153.2 141.9h1.1l-.5 3.5z" fill="none" stroke="#008080" stroke-width=".25"/>
<path d="M153.2 141.9h1.1l-.5 3.5z" fill="#008080"/>
<path d="M153.8 134.4l.5 3.5h-1.1z" fill="none" stroke="#008080" stroke-width=".25"/>
<path d="M153.8 134.4l.5 3.5h-1.1z" fill="#008080"/>
<path d="M117.3 15.6h55M117.3 119.3h55M170 115.8h1.2l-.6 3.5zM153.8 134.4v11" fill="none" stroke="#008080" stroke-width=".25"/>
<path d="M170 115.8h1.2l-.6 3.5z" fill="#008080"/>
<path d="M170.6 15.6l.6 3.5h-1.2z" fill="none" stroke="#008080" stroke-width=".25"/>
<path d="M170.6 15.6l.6 3.5h-1.2z" fill="#008080"/>
<g fill="none" stroke="#008080" stroke-width=".25">
<path d="M170.6 15.6v103.7M87 21.9v.9M87 24.6v17.4M87 43.8v1.7M87 47.3v17.5M41.5 67.4h.8M44.2 67.4h17.4M63.4 67.4h1.7M66.9 67.4h17.4M86.1 67.4h1.7M87 66.5v1.8M87 70.1v17.4"/>
<path d="M89.6 67.4h17.5M108.9 67.4h1.7M112.4 67.4h17.4M131.7 67.4h.8M87 89.3v1.7M87 92.8v17.5M87 112.1v.8M87 130.9v.8M87 133.5v12.7M87 148v.9"/>
</g>
<g fill="none" stroke="#e6e6e6" stroke-width=".21">
<path d="M7.1 282.1a2.02 2.02 0 0 1 3.1 .7l.1 .4h-.9a.9 .9 0 0 0-.8-.7 .9 .9 0 0 0-.9 .5l.1 .3 .5 .2a2.15 2.15 0 0 1 2.1 1.4 1.72 1.72 0 0 1-2.3 1.8l-.7-.2-.7-.7-.2-.8 1-.1a1.06 1.06 0 0 0 .9 1 1.06 1.06 0 0 0 1.1-.7 1.66 1.66 0 0 0-1.6-.8 1.37 1.37 0 0 1-.8-2.3zM11.8 282.3a2.46 2.46 0 0 1 3.1-.2 2.46 2.46 0 0 1 .8 3 2.4 2.4 0 0 1-3.1 1.5 2.4 2.4 0 0 1-1.5-3.1l.2-.5zM12.4 282.9a1.39 1.39 0 0 1 1.7-.3 1.39 1.39 0 0 1 .7 1.6 1.41 1.41 0 0 1-1.4 1.7 1.41 1.41 0 0 1-1.3-1.7l.1-.8zM16.6 281.8h1v4h2.4v.8h-3.4zM20.7 281.7h1v4.9h-1zM22.6 281.7h1.9a2.2 2.2 0 0 1 2.2 2.8 2.02 2.02 0 0 1-2.2 2.1h-1.9zM23.6 282.6a1.8 1.8 0 0 1 2 .5 2.09 2.09 0 0 1-.4 2.6l-1.6 .1zM29.5 281.7h3.6v.9h-2.7v1h2.5v.9h-2.5v1.3h2.7v.8h-3.6zM34 281.7h1.8a2.2 2.2 0 0 1 2.3 2.8 2.02 2.02 0 0 1-2.2 2.1h-1.9zM35 282.6a1.8 1.8 0 0 1 1.9 .5 2.09 2.09 0 0 1-.4 2.6l-1.5 .1zM39.4 282.3a2.33 2.33 0 0 1 3.8 .8l-1 .2a1.37 1.37 0 0 0-1.6-.7 1.37 1.37 0 0 0-.9 1.5 1.56 1.56 0 0 0 .8 1.6 1.56 1.56 0 0 0 1.8-.2v-.6h-1.2v-.9h2.2v2a2.65 2.65 0 0 1-3.1 .5 2.65 2.65 0 0 1-1.5-2.7l.3-1zM44.2 281.7h3.6v.9h-2.6v1h2.4v.9h-2.4v1.3h2.7v.8h-3.7z"/>
<path d="M52 281.7h1.1l1.9 4.9h-1l-.4-1.1h-2l-.4 1.1h-1.1zM52.6 282.9l.6 1.8h-1.3zM56 282.3a2.12 2.12 0 0 1 3.6 .8l-1 .2a1.24 1.24 0 0 0-1.6-.7 1.24 1.24 0 0 0-.7 1.6 1.28 1.28 0 0 0 .4 1.4 1.28 1.28 0 0 0 1.6 0l.4-.8 .9 .3a2.19 2.19 0 0 1-2.5 1.6 2.19 2.19 0 0 1-1.8-2.5l.1-.9zM61.9 281.7h1l2 4.9h-1.1l-.4-1.1h-2l-.4 1.1h-1.1zM62.4 282.9l.7 1.8h-1.4zM65.4 281.7h1.8a2.2 2.2 0 0 1 2.3 2.8 2.02 2.02 0 0 1-2.3 2.1h-1.8zM66.3 282.6a1.8 1.8 0 0 1 2 .5 2.09 2.09 0 0 1-.4 2.6l-1.6 .1zM70.3 281.7h3.6v.9h-2.7v1h2.5v.9h-2.5v1.3h2.8v.8h-3.7zM74.7 281.7h1.5l.9 3.4 .9-3.4h1.5v4.9h-.9l-.1-3.8-.9 3.8h-1l-.9-3.8-.1 3.8h-.9zM80.4 281.7h1v4.9h-1zM82.8 282.3a2.12 2.12 0 0 1 3.6 .8l-.9 .2a1.24 1.24 0 0 0-1.6-.7 1.24 1.24 0 0 0-.8 1.6 1.28 1.28 0 0 0 .5 1.4 1.28 1.28 0 0 0 1.5 0l.4-.8 .9 .3a2.19 2.19 0 0 1-2.5 1.6 2.19 2.19 0 0 1-1.7-2.5l.1-.9zM89.6 282.3a2.12 2.12 0 0 1 3.6 .8l-.9 .2a1.24 1.24 0 0 0-1.6-.7 1.24 1.24 0 0 0-.7 1.6 1.28 1.28 0 0 0 .4 1.4 1.28 1.28 0 0 0 1.5 0l.4-.8 1 .3a2.19 2.19 0 0 1-2.6 1.6 2.19 2.19 0 0 1-1.7-2.5l.1-.9z"/>
<path d="M94.6 282.3a2.46 2.46 0 0 1 3.1-.2 2.46 2.46 0 0 1 .8 3 2.4 2.4 0 0 1-3.1 1.5 2.4 2.4 0 0 1-1.4-3.1l.1-.5zM95.2 282.9a1.39 1.39 0 0 1 1.7-.3 1.39 1.39 0 0 1 .7 1.6 1.41 1.41 0 0 1-1.3 1.7 1.41 1.41 0 0 1-1.4-1.7l.1-.8zM99.4 281.7h1.6a1.61 1.61 0 0 1 2.1 1.5 1.62 1.62 0 0 1-2.1 1.6h-.6v1.8h-1zM100.4 282.6a1.62 1.62 0 0 1 1.7 .3 .7 .7 0 0 1-.1 .8 .7 .7 0 0 1-.7 .2h-.9zM103.4 281.7h1.1l1.2 2 1.1-2h1.2l-1.8 2.9v2h-1v-2z"/>
</g>
<text font-size="11.3" x="172.8" y="21.5">3D-Druck</text>
<text font-size="8.4" x="28.8" y="178.5">Druckorientierung:</text>
<g font-size="5.7">
<text x="33.8" y="9.2">1</text>
<text x="78.8" y="9.2">2</text>
<text x="128.8" y="9.2">3</text>
<text x="178.8" y="9.2">4</text>
<text x="17.4" y="28.4">A</text>
<text x="17.4" y="75.2">B</text>
<text x="17.4" y="125.2">C</text>
<text x="17.4" y="175.2">D</text>
<text x="17.4" y="225.2">E</text>
<text x="17.6" y="271.9">F</text>
</g>
<g font-size="5.7" fill="#008080">
<text x="151.5" y="262.4">LIDAR-Mount</text>
<text x="119.8" y="267.6">Karosserie-Mount, Karosserie, Reifen &amp; LIDAR-Sensor</text>
<text x="155.7" y="272.9">Athena</text>
</g>
<g font-size="5.6" fill="#008080">
<text x="169.7" y="71.5" transform="rotate(-90 169.7 71.5)">103,7</text>
<text x="152.9" y="141.3" transform="rotate(-90 152.9 141.3)">11</text>
<text x="137.1" y="242">1:1</text>
<text x="188.6" y="242.2">0,212 kg</text>
<text x="136.7" y="248.8">Polyacticacid</text>
<text x="201.2" y="281.3">1</text>
<text x="152.7" y="284.6">62</text>
<text x="194.2" y="287.4">1</text>
</g>
<text font-size="5.5" x="81.2" y="281.5">HTBLuVA-Salzburg</text>
<g font-size="4.1">
<text x="22.3" y="240.2">(Verwendungsbereich)</text>
<text x="75.7" y="240.4">(Zul.Abw.)</text>
<text x="101.1" y="240.4">(Oberfläche)</text>
<text x="118.8" y="241.4">Maßstab</text>
<text x="118.8" y="246.7">(Werkstoff)</text>
<text x="84.9" y="257.3">Datum</text>
<text x="106.2" y="257.3">Name</text>
<text x="118.8" y="257.3">(Benennung)</text>
<text x="74.8" y="261.5">Bearb.</text>
<text x="74.8" y="265.7">Gepr.</text>
<text x="74.8" y="270">Norm</text>
<text x="118.8" y="278.4">(Zeichnungsnummer)</text>
<text x="191.6" y="278.4">Blatt</text>
<text x="201.8" y="286.9">Bl.</text>
<text x="21.6" y="291.1">Zust.</text>
<text x="29.2" y="291.1">Änderung</text>
<text x="54.6" y="291.1">Datum</text>
<text x="67.3" y="291.1">Name</text>
<text x="75.7" y="291.1">(Urspr.)</text>
<text x="118.8" y="291.1">(Ers.f.:)</text>
<text x="162" y="291.1">(Ers.d.:)</text>
</g>
<g font-size="4" fill="#008080">
<text x="86.2" y="261.5">02.04.24</text>
<text x="100.8" y="261.7">MR</text>
</g>
<text font-size="4" x="80.7" y="286">Elektrotechnik ARX &amp; EMB</text>
</svg>
